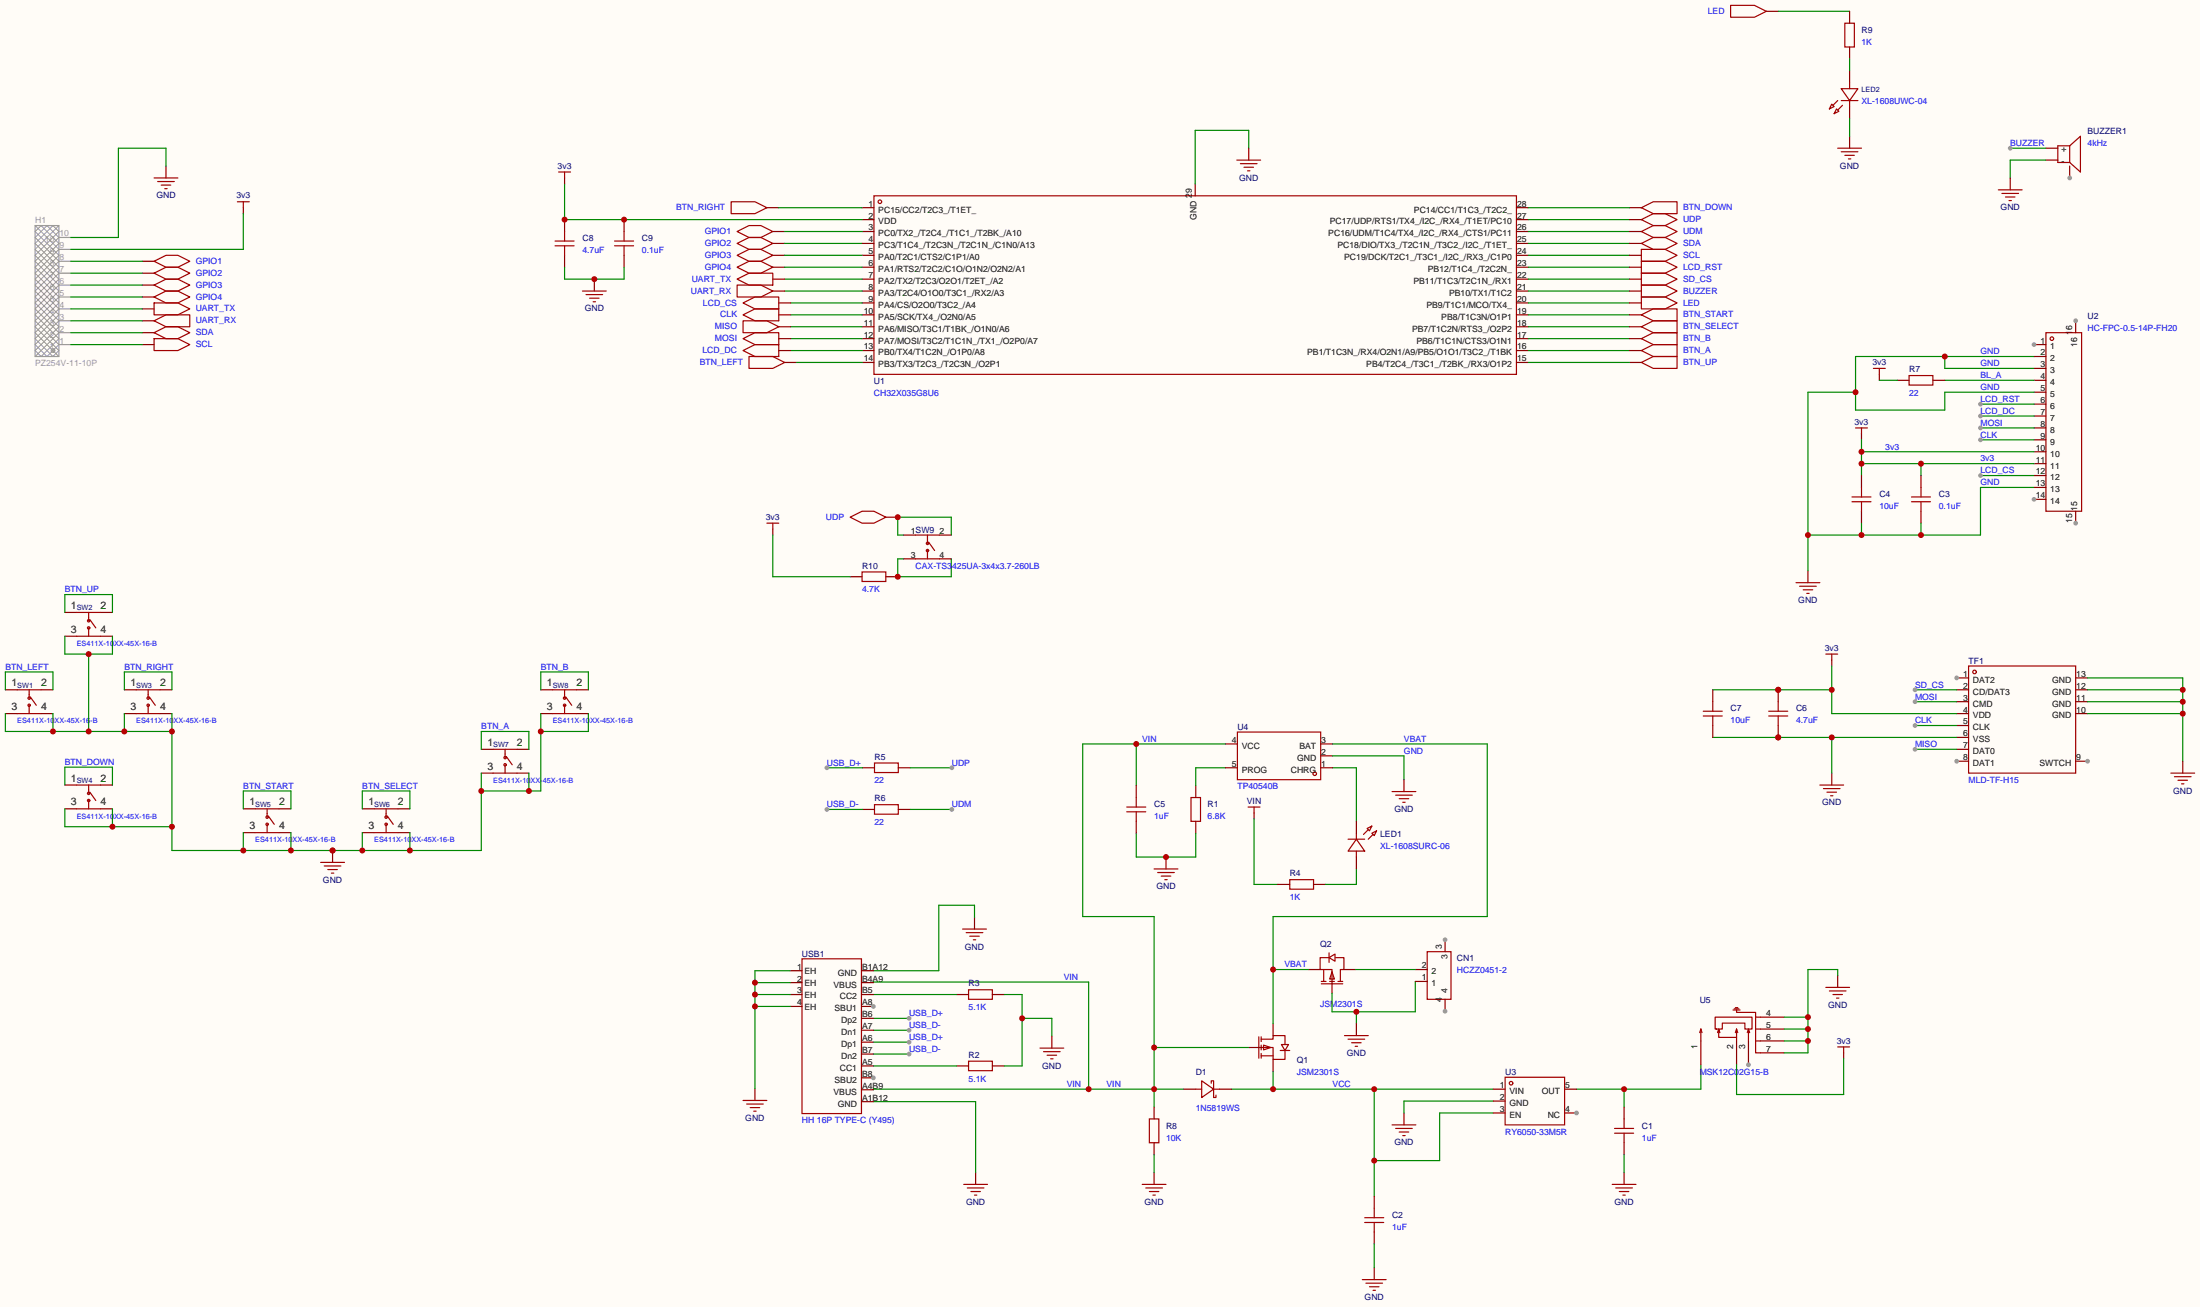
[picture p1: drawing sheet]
<svg xmlns="http://www.w3.org/2000/svg" width="470mm" height="279mm" viewBox="0 0 470 279" stroke-linecap="round" stroke-linejoin="round" font-family="sans-serif">
<path d="M0 0h469.6v278.9h-469.6z" fill="#fffcf7"/>
<g fill="none" stroke="#a10000" stroke-width=".25">
<path d="M186.6 41.8h137.1v38.1h-137.1zM436.8 71h7.6v38.1h-7.6z"/>
<circle cx="187.8" cy="43.1" r=".38"/>
<circle cx="438" cy="72.3" r=".38"/>
</g>
<g fill="none" stroke="#870000" stroke-width=".25">
<path d="M255.1 39.2v2.6M184 44.3h2.6M184 46.9h2.6M184 49.4h2.6M184 51.9h2.6M184 54.5h2.6M184 57h2.6M184 59.6h2.6M323.7 44.3h2.6M323.7 46.9h2.6M323.7 49.4h2.6M323.7 51.9h2.6"/>
<path d="M323.7 54.5h2.6M323.7 57h2.6M323.7 59.6h2.6M184 62.1h2.6M184 64.6h2.6M184 67.2h2.6M184 69.7h2.6M184 72.3h2.6M184 74.8h2.6M184 77.3h2.6M323.7 62.1h2.6M323.7 64.6h2.6"/>
<path d="M323.7 67.2h2.6M323.7 69.7h2.6M323.7 72.3h2.6M323.7 74.8h2.6M323.7 77.3h2.6M434.2 73.5h2.6"/>
</g>
<circle cx="434.2" cy="73.5" r=".51" fill="#999"/>
<g fill="none" stroke="#870000" stroke-width=".25">
<path d="M434.2 76.1h2.6M434.2 78.6h2.6M434.2 81.2h2.6M434.2 83.7h2.6M434.2 86.2h2.6M434.2 88.8h2.6M434.2 91.3h2.6M434.2 93.9h2.6M434.2 96.4h2.6M434.2 98.9h2.6M434.2 101.5h2.6M434.2 104h2.6"/>
<path d="M434.2 106.6h2.6"/>
</g>
<circle cx="434.2" cy="106.6" r=".51" fill="#999"/>
<path d="M443.1 109.1v2.5" fill="none" stroke="#870000" stroke-width=".25"/>
<circle cx="443.1" cy="111.6" r=".51" fill="#999"/>
<path d="M443.1 68.5v2.5" fill="none" stroke="#870000" stroke-width=".25"/>
<circle cx="443.1" cy="68.5" r=".51" fill="#999"/>
<path d="M262.9 232.4h55.9M271.8 228.6v3.8M293.4 232.4v22.9M318.8 237.5h-11.5v10.1h-13.9" fill="none" stroke="#008700" stroke-width=".25"/>
<g fill="#c00">
<circle cx="293.4" cy="232.4" r=".63"/>
<circle cx="293.4" cy="247.6" r=".63"/>
<circle cx="271.8" cy="232.4" r=".63"/>
</g>
<path d="M242.6 158.7v8.9M261.6 158.7h-30.5v36.9h15.3v40.6M186.4 209.7v-.2h46v22.9M246.4 223.5h20.3M252.7 232.4h-66.3v.1" fill="none" stroke="#008700" stroke-width=".25"/>
<g fill="#c00">
<circle cx="232.4" cy="232.4" r=".63"/>
<circle cx="246.4" cy="232.4" r=".63"/>
<circle cx="246.4" cy="223.5" r=".63"/>
<circle cx="242.6" cy="158.7" r=".63"/>
</g>
<path d="M254.2 170.2h2.1v5.1h-2.1zM246.4 185.4h5.1M247.1 186.2h3.6M247.9 186.9h2M248.7 187.7h.5" fill="none" stroke="#a10000" stroke-width=".25"/>
<path d="M255.3 167.6v2.6M255.3 175.3v2.5M248.9 182.9v2.5" fill="none" stroke="#870000" stroke-width=".25"/>
<path d="M242.6 177.8v5.1h12.7v-5.1M261.6 163.8h-6.3v3.8" fill="none" stroke="#008700" stroke-width=".25"/>
<circle cx="248.9" cy="182.9" r=".63" fill="#c00"/>
<path d="M204.2 212.2h2.6M211.8 212.2h2.6M161.2 232.3v2.5M204.2 227.5h2.6M211.8 227.5h2.6M299.7 237.5v2.5M208.3 250.2v2.5" fill="none" stroke="#870000" stroke-width=".25"/>
<g fill="none" stroke="#a10000" stroke-width=".25">
<path d="M206.8 211.2h5v2h-5zM158.6 234.8h5.1M159.4 235.6h3.5M160.1 236.3h2.1M160.9 237.1h.5M206.8 226.4h5v2.1h-5zM205.7 252.7h5.1M206.5 253.5h3.6M207.3 254.3h2M208 255h.5M297.2 240h5.1M297.9 240.8h3.6"/>
<path d="M298.7 241.6h2M299.5 242.3h.5"/>
</g>
<path d="M186.4 212.2h17.8M186.4 235.1h21.9v15.1M186.4 227.5h17.8M186.4 224.9h7.7M318.8 234.9h-19.1v2.6" fill="none" stroke="#008700" stroke-width=".25"/>
<circle cx="194.1" cy="224.9" r=".51" fill="#999"/>
<path d="M186.4 219.8h7.7" fill="none" stroke="#008700" stroke-width=".25"/>
<circle cx="194.1" cy="219.8" r=".51" fill="#999"/>
<path d="M186.4 217.3h7.7" fill="none" stroke="#008700" stroke-width=".25"/>
<circle cx="194.1" cy="217.3" r=".51" fill="#999"/>
<path d="M186.4 222.4h7.7" fill="none" stroke="#008700" stroke-width=".25"/>
<circle cx="194.1" cy="222.4" r=".51" fill="#999"/>
<path d="M214.4 212.2h3.8v15.3h-3.8M218.2 217.3h6.3v3.8" fill="none" stroke="#008700" stroke-width=".25"/>
<circle cx="218.2" cy="217.3" r=".63" fill="#c00"/>
<path d="M224.5 221.1v2.5M393.6 224.7v1.2" fill="none" stroke="#870000" stroke-width=".25"/>
<path d="M222 223.6h5.1M222.8 224.4h3.5M223.5 225.2h2.1M224.3 225.9h.5M392.3 223.4h2.5M393.6 223.4v1.3" fill="none" stroke="#a10000" stroke-width=".25"/>
<path d="M346.7 232.4v3.8M363.1 227.2v5.2h-26.6" fill="none" stroke="#008700" stroke-width=".25"/>
<circle cx="346.7" cy="232.4" r=".63" fill="#c00"/>
<g fill="none" stroke="#870000" stroke-width=".25">
<path d="M120.5 38v1.2M266.6 31.6v2.6M51.9 44.3v1.3M184.1 163.8h2.6M184.1 172.7h2.6M191.8 163.8h2.5M191.8 172.7h2.5M267.7 173.5v1.3M208 195.7v2.5M272.8 188.7h2.5M280.4 188.7h2.5M392.3 208.2v2.5"/>
<path d="M346.7 236.2v2.6M293.4 255.3v2.5M346.7 243.8v2.6M346.7 250.2v2.5M293.4 262.9v2.5M293.4 270.5v2.5"/>
</g>
<g fill="none" stroke="#a10000" stroke-width=".25">
<path d="M119.3 36.7h2.5M120.5 36.7v1.3M264 34.2h5.1M264.8 34.9h3.6M265.6 35.7h2M266.3 36.4h.5M50.7 43.1h2.5M51.9 43.1v1.2M186.7 162.8h5.1v2h-5.1zM186.7 171.7h5.1v2h-5.1zM266.4 172.2h2.6M267.7 172.2v1.3"/>
<path d="M205.5 198.2h5.1M206.3 199h3.5M207 199.8h2M275.3 187.7h5.1v2h-5.1zM207.8 200.5h.5M389.8 210.7h5M390.5 211.5h3.6M391.3 212.2h2M392 213h.6M346.7 238.8v2M291.3 259.8h4.1M293.4 257.8v2"/>
<path d="M344.2 252.7h5M344.7 240.8h4M344.7 241.8h4M344.9 253.5h3.6M345.7 254.3h2M346.4 255h.6M346.7 241.8v2M290.8 273h5.1M291.3 260.9h4.1M291.6 273.8h3.5M292.3 274.6h2.1M293.1 275.3h.5"/>
<path d="M293.4 260.9v2"/>
</g>
<path d="M120.5 39.2v7.7h63.5M266.6 31.6v-3.8h-11.5v11.4M326.3 46.9h21.6M326.3 49.4h21.6M176.5 163.8h7.6M267.7 174.8v13.9h5.1M284.5 163.8h5.1v11.5M208 195.7v-2.5h-7.6v13.9h-14M289.6 185.4v3.3h-6.7M346.7 246.4v3.8M293.4 265.4v5.1" fill="none" stroke="#008700" stroke-width=".25"/>
<circle cx="176.5" cy="163.8" r=".51" fill="#999"/>
<path d="M176.5 172.7h7.6" fill="none" stroke="#008700" stroke-width=".25"/>
<circle cx="176.5" cy="172.7" r=".51" fill="#999"/>
<path d="M194.3 163.8h8.9" fill="none" stroke="#008700" stroke-width=".25"/>
<circle cx="203.2" cy="163.8" r=".51" fill="#999"/>
<path d="M194.3 172.7h8.9" fill="none" stroke="#008700" stroke-width=".25"/>
<circle cx="203.2" cy="172.7" r=".51" fill="#999"/>
<path d="M441.8 35.4v2.6" fill="none" stroke="#870000" stroke-width=".25"/>
<circle cx="441.8" cy="38" r=".51" fill="#999"/>
<g fill="none" stroke="#a10000" stroke-width=".25">
<path d="M441.8 31.1h-2.5v3.6h2.5M441.8 31.1v3.6M441.8 31.1l2.3-2v7.6l-2.3-2M16.4 135.8h5.1M16.4 130.7h5.1M18.9 130.7v1.8M18.9 134v1.8M19.2 132.2l1.2 1.8M3.7 152.3h5.1M3.7 147.2h5.1M6.2 147.2v1.8M6.2 150.5v1.8"/>
<path d="M6.5 148.7l1.2 1.8M29.1 152.3h5.1M29.1 147.2h5.1M31.6 147.2v1.8M31.6 150.5v1.8M31.9 148.7l1.2 1.8M105.3 159.9h5.1M107.8 159.9v1.8M118 152.3h5.1M118 147.2h5.1M120.5 147.2v1.8M120.5 150.5v1.8"/>
<path d="M120.8 148.7l1.2 1.8M16.4 172.6h5.1M16.4 167.5h5.1M18.9 167.5v1.8M18.9 170.8v1.8M19.2 169l1.2 1.8M54.5 172.6h5.1M54.5 177.7h5.1M57 172.6v1.8M57 175.9v1.8M57.3 174.1l1.2 1.8M79.9 172.6h5.1"/>
<path d="M79.9 177.7h5.1M82.4 172.6v1.8M82.4 175.9v1.8M82.7 174.1l1.2 1.8M105.3 165h5.1M107.8 163.2v1.8M108.1 161.4l1.2 1.8"/>
<circle cx="18.9" cy="134" r=".25"/>
<circle cx="18.9" cy="132.5" r=".25"/>
<circle cx="6.2" cy="149" r=".25"/>
<circle cx="6.2" cy="150.5" r=".25"/>
<circle cx="31.6" cy="149" r=".25"/>
<circle cx="31.6" cy="150.5" r=".25"/>
<circle cx="120.5" cy="150.5" r=".25"/>
<circle cx="120.5" cy="149" r=".25"/>
<circle cx="18.9" cy="169.3" r=".25"/>
<circle cx="18.9" cy="170.8" r=".25"/>
<circle cx="57" cy="174.4" r=".25"/>
<circle cx="57" cy="175.9" r=".25"/>
<circle cx="82.4" cy="174.4" r=".25"/>
<circle cx="82.4" cy="175.9" r=".25"/>
<circle cx="107.8" cy="163.2" r=".25"/>
<circle cx="107.8" cy="161.7" r=".25"/>
</g>
<g fill="none" stroke="#870000" stroke-width=".25">
<path d="M436.8 34.2h2.5M436.8 31.6h2.5M13.8 135.8h2.6M13.8 130.7h2.6M21.5 135.8h2.5M21.5 130.7h2.5M1.1 152.3h2.6M1.1 147.2h2.6M8.8 152.3h2.5M8.8 147.2h2.5M26.5 152.3h2.6M26.5 147.2h2.6"/>
<path d="M34.2 152.3h2.5M34.2 147.2h2.5M102.7 159.9h2.6M110.4 159.9h2.5M115.4 152.3h2.6M115.4 147.2h2.6M123.1 152.3h2.5M123.1 147.2h2.5M13.8 172.6h2.6M13.8 167.5h2.6M21.5 172.6h2.5M21.5 167.5h2.5"/>
<path d="M51.9 172.6h2.6M51.9 177.7h2.6M59.6 172.6h2.5M59.6 177.7h2.5M77.3 172.6h2.6M77.3 177.7h2.6M85 172.6h2.5M85 177.7h2.5M102.7 165h2.6M110.4 165h2.5"/>
</g>
<g fill="none" stroke="#008700" stroke-width=".25">
<path d="M13.8 135.8v3.8h10.2v-3.8M18.9 139.6v16.5M1.1 152.3v3.8h35.6M11.3 152.3v3.8M26.5 152.3v3.8M36.7 152.3v29.2h66v-16.5M115.4 152.3v16.5h-12.7M125.6 152.3v3.8h-10.2M13.8 172.6v3.8h22.9M24 172.6v3.8M51.9 177.7v3.8M62.1 177.7v3.8"/>
<path d="M77.3 177.7v3.8M87.5 177.7v3.8M112.9 165v3.8"/>
</g>
<g fill="#c00">
<circle cx="18.9" cy="139.6" r=".63"/>
<circle cx="18.9" cy="156.1" r=".63"/>
<circle cx="11.3" cy="156.1" r=".63"/>
<circle cx="26.5" cy="156.1" r=".63"/>
<circle cx="36.7" cy="156.1" r=".63"/>
<circle cx="36.7" cy="176.4" r=".63"/>
<circle cx="24" cy="176.4" r=".63"/>
<circle cx="51.9" cy="181.5" r=".63"/>
<circle cx="62.1" cy="181.5" r=".63"/>
<circle cx="71" cy="181.5" r=".63"/>
<circle cx="77.3" cy="181.5" r=".63"/>
<circle cx="87.5" cy="181.5" r=".63"/>
<circle cx="102.7" cy="168.8" r=".63"/>
<circle cx="112.9" cy="168.8" r=".63"/>
<circle cx="115.4" cy="156.1" r=".63"/>
</g>
<path d="M71 181.5v2.5" fill="none" stroke="#870000" stroke-width=".25"/>
<circle cx="71" cy="181.5" r=".63" fill="#c00"/>
<path d="M68.5 184h5M69.2 184.8h3.6M70 185.5h2M70.7 186.3h.5M171.2 204.6h12.7v33h-12.7z" fill="none" stroke="#a10000" stroke-width=".25"/>
<path d="M326.3 57h21.6M326.3 59.6h21.6M168.8 67.2h15.2M168.8 72.3h15.2M168.8 69.7h15.2M168.8 64.6h15.2M168.8 74.8h15.2M326.3 62.1h21.6" fill="none" stroke="#008700" stroke-width=".25"/>
<path d="M183.9 235.1h2.5M183.9 232.5h2.5M183.9 230h2.5" fill="none" stroke="#870000" stroke-width=".25"/>
<circle cx="186.4" cy="230" r=".51" fill="#999"/>
<path d="M183.9 219.8h2.5M183.9 217.3h2.5M183.9 214.8h2.5M183.9 227.5h2.5M183.9 224.9h2.5M183.9 222.4h2.5" fill="none" stroke="#870000" stroke-width=".25"/>
<circle cx="186.4" cy="214.8" r=".51" fill="#999"/>
<path d="M168.7 212.2h2.5M168.7 209.7h2.5M168.7 207.1h2.5M168.7 214.8h2.5M183.9 212.2h2.5M183.9 209.7h2.5M183.9 207.1h2.5M334 232.4h2.5M334 237.5h2.5" fill="none" stroke="#870000" stroke-width=".25"/>
<circle cx="336.5" cy="237.5" r=".51" fill="#999"/>
<path d="M261.6 158.7h2.6M281.9 158.7h2.6M417.7 144.7h2.5M261.6 163.8h2.6M281.9 163.8h2.6M281.9 161.3h2.6M318.8 237.5h2.5M318.8 234.9h2.5M318.8 232.4h2.5" fill="none" stroke="#870000" stroke-width=".25"/>
<g fill="none" stroke="#a10000" stroke-width=".25">
<path d="M264.2 156.2h17.7v10.2h-17.7zM420.2 142.1h22.9v22.9h-22.9zM321.3 229.9h12.7v10.1h-12.7z"/>
<circle cx="421.5" cy="143.4" r=".38"/>
<circle cx="280.7" cy="165.1" r=".38"/>
<circle cx="322.6" cy="231.1" r=".38"/>
</g>
<circle cx="417.7" cy="144.7" r=".51" fill="#999"/>
<path d="M417.7 147.2h2.5M417.7 149.7h2.5M417.7 152.3h2.5M417.7 154.8h2.5M417.7 157.4h2.5M417.7 159.9h2.5M417.7 162.4h2.5" fill="none" stroke="#870000" stroke-width=".25"/>
<circle cx="417.7" cy="162.4" r=".51" fill="#999"/>
<path d="M443.1 162.4h2.5" fill="none" stroke="#870000" stroke-width=".25"/>
<circle cx="445.6" cy="162.4" r=".51" fill="#999"/>
<path d="M443.1 152.3h2.5M443.1 149.7h2.5M443.1 147.2h2.5M443.1 144.7h2.5" fill="none" stroke="#870000" stroke-width=".25"/>
<path d="M429.1 31.6h7.7" fill="none" stroke="#008700" stroke-width=".25"/>
<circle cx="429.1" cy="31.6" r=".51" fill="#999"/>
<path d="M436.8 34.2h-7.7v3.8M415.2 81.2h19M422.8 86.2h11.4" fill="none" stroke="#008700" stroke-width=".25"/>
<path d="M429.1 38v2.5" fill="none" stroke="#870000" stroke-width=".25"/>
<path d="M426.6 40.5h5.1M427.4 41.3h3.5M428.1 42h2M428.9 42.8h.5" fill="none" stroke="#a10000" stroke-width=".25"/>
<circle cx="422.8" cy="86.2" r=".51" fill="#999"/>
<path d="M422.8 88.8h11.4" fill="none" stroke="#008700" stroke-width=".25"/>
<circle cx="422.8" cy="88.8" r=".51" fill="#999"/>
<path d="M422.8 91.3h11.4" fill="none" stroke="#008700" stroke-width=".25"/>
<circle cx="422.8" cy="91.3" r=".51" fill="#999"/>
<path d="M422.8 93.9h11.4" fill="none" stroke="#008700" stroke-width=".25"/>
<circle cx="422.8" cy="93.9" r=".51" fill="#999"/>
<path d="M422.8 101.5h11.4" fill="none" stroke="#008700" stroke-width=".25"/>
<circle cx="422.8" cy="101.5" r=".51" fill="#999"/>
<path d="M397.4 92.6v1.3M386 121.8v2.5" fill="none" stroke="#870000" stroke-width=".25"/>
<path d="M396.1 91.3h2.6M397.4 91.3v1.3M383.4 124.3h5.1M384.2 125.1h3.5M384.9 125.9h2.1M385.7 126.6h.5" fill="none" stroke="#a10000" stroke-width=".25"/>
<path d="M397.4 93.9v7.6M397.4 96.4h36.8M397.4 98.9h36.8M410.1 98.9v2.6" fill="none" stroke="#008700" stroke-width=".25"/>
<g fill="#c00">
<circle cx="397.4" cy="98.9" r=".63"/>
<circle cx="397.4" cy="96.4" r=".63"/>
<circle cx="410.1" cy="98.9" r=".63"/>
</g>
<path d="M401.2 79.9v1.3M405 81.2h2.5M412.6 81.2h2.6M397.4 101.5v2.5M397.4 109.1v2.5M410.1 101.5v2.5M410.1 109.1v2.5" fill="none" stroke="#870000" stroke-width=".25"/>
<path d="M399.9 78.6h2.6M401.2 78.6v1.3M407.5 80.1h5.1v2.1h-5.1zM395.4 106h4M395.4 107.1h4M397.4 104v2M397.4 107.1v2M408.1 106h4M408.1 107.1h4M410.1 104v2M410.1 107.1v2" fill="none" stroke="#a10000" stroke-width=".25"/>
<path d="M415.2 76.1v2.5h19M434.2 76.1h-38.1v11.4h19.1v-3.8h19M396.1 83.7h-10.1v38.1M401.2 81.2h3.8M397.4 111.6v2.6M410.1 111.6v2.6M434.2 104h-11.4v10.2h-36.8" fill="none" stroke="#008700" stroke-width=".25"/>
<g fill="#c00">
<circle cx="415.2" cy="76.1" r=".63"/>
<circle cx="396.1" cy="83.7" r=".63"/>
<circle cx="386" cy="114.2" r=".63"/>
<circle cx="397.4" cy="114.2" r=".63"/>
<circle cx="410.1" cy="114.2" r=".63"/>
</g>
<g fill="none" stroke="#a10000" stroke-width=".25">
<path d="M282.1 209.9h4.5M282.1 209.4h1M282.6 206.9v2.5M283.6 204.3h-1.8v2.6h2.6v2.5M283.7 204.3l1.3-.7v1.5zM283.7 203.3v2.1M283.8 209.4h1.1M284.4 207.4l.5 1.5h-1.1zM285.1 204.3h1.8v2.6h-.8v2.5M285.6 209.4h1M268.7 221.2v4.6M269.2 221.7h2.6v-.7h2.5v1.8"/>
<path d="M269.2 223.5h2.6v2.6h2.5v-1.8M269.2 225.3h2.6M269.2 221.2v1M269.2 223v1M269.2 224.8v1M269.7 223l1.6 .5-1.6 .5zM273.3 224.2h2M273.6 222.9h1.5l-.8 1.3z"/>
</g>
<path d="M271.8 218.4v2.6M279.3 206.9h2.5M284.4 209.4v2.6M286.9 206.9h2.5M266.7 223.5h2.5M271.8 226.1v2.5" fill="none" stroke="#870000" stroke-width=".25"/>
<path d="M284.5 158.7h33v36.9h-45.7v22.8M271.8 206.9h7.5" fill="none" stroke="#008700" stroke-width=".25"/>
<circle cx="271.8" cy="206.9" r=".63" fill="#c00"/>
<path d="M289.6 215.9v2.5M302.1 209.4v6.5h-17.7v-3.9" fill="none" stroke="#008700" stroke-width=".25"/>
<circle cx="289.6" cy="215.9" r=".63" fill="#c00"/>
<path d="M242.6 167.6v2.6M242.6 175.3v2.5M299.7 166.4v2.5M289.6 218.4v2.6M246.4 236.2v2.6M246.4 243.8v2.6M246.4 250.2v2.5" fill="none" stroke="#870000" stroke-width=".25"/>
<g fill="none" stroke="#a10000" stroke-width=".25">
<path d="M240.5 172.2h4.1M240.5 173.2h4.1M242.6 170.2v2M242.6 173.2v2.1M297.2 168.9h5.1M297.9 169.7h3.6M298.7 170.4h2M299.5 171.2h.5M245.4 238.8h2v5h-2zM287 221h5.1M287.8 221.7h3.5M288.5 222.5h2.1"/>
<path d="M289.3 223.3h.5M243.8 252.7h5.1M244.6 253.5h3.6M245.4 254.3h2M246.1 255h.5"/>
</g>
<path d="M445.6 144.7h20.4v17.7M445.6 152.3h20.4M445.6 149.7h20.4M445.6 147.2h20.4M284.5 161.3h15.2v5.1M246.4 246.4v3.8" fill="none" stroke="#008700" stroke-width=".25"/>
<g fill="#c00">
<circle cx="466" cy="152.3" r=".63"/>
<circle cx="466" cy="149.7" r=".63"/>
<circle cx="466" cy="147.2" r=".63"/>
</g>
<path d="M466 162.4v2.6" fill="none" stroke="#870000" stroke-width=".25"/>
<path d="M463.4 165h5.1M464.2 165.7h3.5M464.9 166.5h2.1M465.7 167.3h.5" fill="none" stroke="#a10000" stroke-width=".25"/>
<path d="M408.8 154.8h8.9" fill="none" stroke="#008700" stroke-width=".25"/>
<circle cx="408.8" cy="154.8" r=".51" fill="#999"/>
<path d="M408.8 159.9h8.9" fill="none" stroke="#008700" stroke-width=".25"/>
<circle cx="408.8" cy="159.9" r=".51" fill="#999"/>
<path d="M408.8 147.2h8.9" fill="none" stroke="#008700" stroke-width=".25"/>
<circle cx="408.8" cy="147.2" r=".51" fill="#999"/>
<path d="M408.8 149.7h8.9" fill="none" stroke="#008700" stroke-width=".25"/>
<circle cx="408.8" cy="149.7" r=".51" fill="#999"/>
<path d="M391 165v2.5" fill="none" stroke="#870000" stroke-width=".25"/>
<path d="M388.5 167.5h5.1M389.3 168.3h3.5M390 169h2M390.8 169.8h.5" fill="none" stroke="#a10000" stroke-width=".25"/>
<path d="M365.6 157.4h52.1M391 157.4v7.6" fill="none" stroke="#008700" stroke-width=".25"/>
<g fill="#c00">
<circle cx="391" cy="157.4" r=".63"/>
<circle cx="379.6" cy="157.4" r=".63"/>
</g>
<path d="M391 140.8v1.3" fill="none" stroke="#870000" stroke-width=".25"/>
<path d="M389.8 139.6h2.5M391 139.6v1.2" fill="none" stroke="#a10000" stroke-width=".25"/>
<path d="M365.6 147.2h25.4M391 142.1v10.2h26.7" fill="none" stroke="#008700" stroke-width=".25"/>
<g fill="#c00">
<circle cx="391" cy="147.2" r=".63"/>
<circle cx="379.6" cy="147.2" r=".63"/>
</g>
<path d="M379.6 147.2v2.5" fill="none" stroke="#870000" stroke-width=".25"/>
<circle cx="379.6" cy="147.2" r=".63" fill="#c00"/>
<path d="M379.6 154.8v2.6" fill="none" stroke="#870000" stroke-width=".25"/>
<circle cx="379.6" cy="157.4" r=".63" fill="#c00"/>
<g fill="none" stroke="#a10000" stroke-width=".25">
<path d="M369.4 1.1h5.1l2.6 1.3-2.6 1.3h-5.1zM393.1 18.9h3.5l-1.8 2.6zM394.8 17.7v1.2M391 22.2l.5 .5-1 .5zM392 23.2l.6 .5-1.1 .6zM392.3 21.5l-1 1M392.3 31.6h5.1M393.1 21.5h3.5M393.1 32.4h3.5M393.3 22.5l-1 1M393.8 33.1h2.1M394.6 33.9h.5"/>
<path d="M394.8 21.5v1.2M32.9 55.8l2.5-1.3h2.6l2.5 1.3-2.5 1.2h-2.6zM32.9 58.3l2.5-1.3h2.6l2.5 1.3-2.5 1.3h-2.6zM156.1 43.1h5.1l2.5 1.2-2.5 1.3h-5.1zM157.4 59.6l2.5-1.3h5.1v2.5h-5.1zM157.4 49.4l2.5-1.3h2.5l2.6 1.3-2.6 1.3h-2.5zM157.4 51.9l2.5-1.2h2.5l2.6 1.2-2.6 1.3h-2.5zM157.4 57l2.5-1.2h2.5l2.6 1.2-2.6 1.3h-2.5zM157.4 54.5l2.5-1.3h2.5l2.6 1.3-2.6 1.3h-2.5zM350.4 44.3l2.5-1.2h5.1v2.5h-5.1zM350.4 46.9l2.5-1.3h2.6l2.5 1.3-2.5 1.2h-2.6zM350.4 49.4l2.5-1.3h2.6l2.5 1.3-2.5 1.3h-2.6z"/>
<path d="M350.4 55.8h5.1l2.5 1.2-2.5 1.3h-5.1zM350.4 58.3h5.1l2.5 1.3-2.5 1.2h-5.1zM350.4 53.2h5.1l2.5 1.3-2.5 1.3h-5.1zM350.4 51.9l2.5-1.2h2.6l2.5 1.2-2.5 1.3h-2.6zM32.9 72.3h5.1l2.5 1.2-2.5 1.3h-5.1zM32.9 71l2.5-1.3h2.6l2.5 1.3-2.5 1.3h-2.6zM32.9 64.6h5.1l2.5 1.3-2.5 1.3h-5.1zM32.9 68.5l2.5-1.3h5.1v2.5h-5.1zM32.9 63.4l2.5-1.3h2.6l2.5 1.3-2.5 1.2h-2.6zM32.9 60.8l2.5-1.2h2.6l2.5 1.2-2.5 1.3h-2.6zM157.4 60.8h5l2.6 1.3-2.6 1.3h-5zM158.6 64.6l2.6-1.2h5v2.5h-5z"/>
<path d="M158.6 67.2l2.6-1.3h5v2.6h-5zM158.6 72.3l2.6-1.3h5v2.5h-5zM158.6 68.5h5.1l2.5 1.2-2.5 1.3h-5.1zM158.6 74.8l2.6-1.3h5v2.6h-5zM159.9 76.1h5.1l2.5 1.2-2.5 1.3h-5.1zM350.4 77.3l2.5-1.2h5.1v2.5h-5.1zM350.4 67.2l2.5-1.3h5.1v2.6h-5.1zM350.4 69.7l2.5-1.2h5.1v2.5h-5.1zM350.4 72.3l2.5-1.3h5.1v2.5h-5.1zM350.4 74.8l2.5-1.3h5.1v2.6h-5.1zM350.4 60.8h5.1l2.5 1.3-2.5 1.3h-5.1zM350.4 63.4h5.1l2.5 1.2-2.5 1.3h-5.1z"/>
<path d="M363.6 151.8h4.1M363.6 152.8h4.1M365.6 149.7v2.1M365.6 152.8v2M377.6 151.8h4M377.6 152.8h4M379.6 149.7v2.1M379.6 152.8v2M287.8 179.1h3.5M289.6 179.1l1.7 2.5h-3.5zM289.6 177.8v1.3M291.8 176.8l1.1-.5-.6 1z"/>
<path d="M292.1 177l-1 1.1M292.9 177.8l1-.5-.5 1zM293.1 178.1l-1 1M289.6 181.6v1.3M255.3 232.4h1.2M256.5 230.6l2.6 1.8-2.6 1.8zM258.6 231.1v-.5h.5v3.6h.5v-.5M259.1 232.4h1.2"/>
</g>
<g fill="none" stroke="#870000" stroke-width=".25">
<path d="M377.1 2.4h2.5M394.8 15.1v2.6M394.8 22.7v2.6M394.8 29.1v2.5M30.4 55.8h2.5M30.4 58.3h2.5M120.5 46.9v2.5M163.7 44.3h2.5M165 49.4h2.5M165 57h2.5M165 59.6h2.5M165 54.5h2.5"/>
<path d="M165 51.9h2.5M347.9 44.3h2.5M347.9 46.9h2.5M347.9 49.4h2.5M347.9 57h2.5M347.9 59.6h2.5M347.9 54.5h2.5M347.9 51.9h2.5M30.4 73.5h2.5M30.4 71h2.5M30.4 65.9h2.5M30.4 68.5h2.5"/>
<path d="M30.4 63.4h2.5M30.4 60.8h2.5M165 62.1h2.5M166.2 67.2h2.6M166.2 69.7h2.6M166.2 72.3h2.6M166.2 74.8h2.6M166.2 64.6h2.6M167.5 77.3h2.6M347.9 77.3h2.5M347.9 67.2h2.5M347.9 69.7h2.5"/>
<path d="M347.9 72.3h2.5M347.9 74.8h2.5M347.9 64.6h2.5M347.9 62.1h2.5M365.6 147.2v2.5M365.6 154.8v2.6M289.6 175.3v2.5M289.6 182.9v2.5M252.7 232.4h2.6M260.3 232.4h2.6"/>
</g>
<path d="M379.6 2.4h15.2M394.8 25.3v3.8M167.5 59.6h16.5M326.3 51.9h21.6M326.3 54.5h21.6M167.5 62.1h16.5M326.3 74.8h21.6M326.3 72.3h21.6M326.3 69.7h21.6M326.3 67.2h21.6M326.3 64.6h21.6" fill="none" stroke="#008700" stroke-width=".25"/>
<circle cx="120.5" cy="46.9" r=".63" fill="#c00"/>
<path d="M120.5 54.5v2.5M133.2 46.9v2.5" fill="none" stroke="#870000" stroke-width=".25"/>
<path d="M118.5 51.4h4.1M118.5 52.5h4.1M120.5 49.4v2M120.5 52.5v2" fill="none" stroke="#a10000" stroke-width=".25"/>
<circle cx="133.2" cy="46.9" r=".63" fill="#c00"/>
<path d="M35.4 35.4v2.6M126.9 59.6v2.5M133.2 54.5v2.5" fill="none" stroke="#870000" stroke-width=".25"/>
<path d="M32.9 38h5.1M33.7 38.7h3.5M34.4 39.5h2M35.2 40.3h.5M131.2 51.4h4.1M131.2 52.5h4.1M133.2 49.4v2M133.2 52.5v2M124.3 62.1h5.1M125.1 62.9h3.6M125.9 63.6h2M126.6 64.4h.5" fill="none" stroke="#a10000" stroke-width=".25"/>
<path d="M120.5 57v2.6h12.7v-2.6" fill="none" stroke="#008700" stroke-width=".25"/>
<circle cx="126.9" cy="59.6" r=".63" fill="#c00"/>
<path d="M394.8 12.6v2.5M192.9 114.2h-1.3v-3.8h11.5v3.8M192.9 119.3h-1.3v3.8h11.5v-3.8M13.8 130.7v-3.8h10.2v3.8M1.1 147.2v-3.8h10.2v3.8M26.5 147.2v-3.8h10.2v3.8M102.7 159.9v-3.8h10.2v3.8M115.4 147.2v-3.8h10.2v3.8M13.8 167.5v-3.8h10.2v3.8M51.9 172.6v-3.8h10.2v3.8M77.3 172.6v-3.8h10.2v3.8" fill="none" stroke="#008700" stroke-width=".25"/>
<path d="M393.8 5h2.1v5h-2.1zM184 122h5.1v2.1h-5.1z" fill="none" stroke="#a10000" stroke-width=".25"/>
<path d="M394.8 2.4v2.6M394.8 10v2.6M189.1 123.1h2.5" fill="none" stroke="#870000" stroke-width=".25"/>
<circle cx="191.6" cy="123.1" r=".63" fill="#c00"/>
<path d="M165 112.9v1.3M189.1 110.4h2.5M181.5 123.1h2.5" fill="none" stroke="#870000" stroke-width=".25"/>
<path d="M163.7 111.6h2.5M165 111.6v1.3" fill="none" stroke="#a10000" stroke-width=".25"/>
<path d="M165 114.2v8.9h16.5" fill="none" stroke="#008700" stroke-width=".25"/>
<circle cx="191.6" cy="110.4" r=".63" fill="#c00"/>
<g fill="none" stroke="#a10000" stroke-width=".25">
<path d="M181.5 110.4l2.5-1.3h2.6l2.5 1.3-2.5 1.2h-2.6zM195.5 114.2h5M195.5 119.3h5M198 114.2v1.8M198 117.5v1.8M198.2 115.7l1.3 1.8M304.7 203.1h5.1v10.1h-5.1z"/>
<circle cx="198" cy="117.5" r=".25"/>
<circle cx="198" cy="116" r=".25"/>
</g>
<path d="M7.5 49.4l1.3-1.3 3.8 3.8-5.1 5.1 5.1 5.1-5.1 5.1 5.1 5.1-3.8 3.8-1.3-1.3 5.1-5.1-5.1-5.1 5.1-5-5.1-5.1 5.1-5.1-1.3-1.3-3.8 3.8 5.1 5.1-5.1 5.1 5.1 5.1-5.1 5.1 3.8 3.8 1.3-1.3-5.1-5.1 5.1-5.1-5.1-5 5.1-5.1zM7.5 48.1l5.1 5.1-5.1 5.1 5.1 5.1-5.1 5.1 5.1 5-2.6 2.6-2.5-2.6 5.1-5-5.1-5.1 5.1-5.1-5.1-5.1 5.1-5.1M7.5 76.1l5.1-5.1-5.1-5.1 5.1-5.1-5.1-5 5.1-5.1-2.6-2.6-2.5 2.6 5.1 5.1-5.1 5 5.1 5.1-5.1 5.1 5.1 5.1M11.5 74.5l.1 .1M11.6 75l-.1 .1" fill="none" stroke="#999" stroke-width=".21"/>
<g fill="none" stroke="#999" stroke-width=".25">
<path d="M7.5 48.1h5.1v28h-5.1zM12.6 58.3h2.5M12.6 55.8h2.5M12.6 53.2h2.5M12.6 50.7h2.5M12.6 73.5h2.5M12.6 71h2.5M12.6 68.5h2.5M12.6 65.9h2.5M12.6 63.4h2.5M12.6 60.8h2.5"/>
<circle cx="11.3" cy="74.8" r=".38"/>
</g>
<path d="M166.2 44.3h17.8M326.3 44.3h21.6M170.1 77.3h13.9M326.3 77.3h21.6" fill="none" stroke="#008700" stroke-width=".25"/>
<path d="M192.9 114.2h2.6M192.9 119.3h2.6M200.5 114.2h2.6M200.5 119.3h2.6M302.1 209.4h2.6M302.1 206.9h2.6M308.5 200.5v2.6" fill="none" stroke="#870000" stroke-width=".25"/>
<circle cx="308.5" cy="200.5" r=".51" fill="#999"/>
<path d="M308.5 213.2v2.6" fill="none" stroke="#870000" stroke-width=".25"/>
<circle cx="308.5" cy="215.8" r=".51" fill="#999"/>
<g fill="none" stroke="#008700" stroke-width=".25">
<path d="M35.4 35.4v-3.8h-10.1v19.1h-10.2M15.1 58.3h15.3M15.1 55.8h15.3M51.9 45.6v7.6h-36.8M167.5 49.4h16.5M167.5 51.9h16.5M167.5 54.5h16.5M167.5 57h16.5M15.1 63.4h15.3M15.1 60.8h15.3M15.1 68.5h15.3M15.1 65.9h15.3"/>
<path d="M15.1 71h15.3M15.1 73.5h15.3M289.4 206.9h12.7"/>
</g>
<path d="M363.1 222.1v5.1M370.7 222.1v5.1M373.3 222.1v5.1" fill="none" stroke="#870000" stroke-width=".25"/>
<circle cx="373.3" cy="227.2" r=".51" fill="#999"/>
<path d="M375.8 217h5.1M375.8 219.6h5.1M375.8 222.1h5.1M375.8 224.7h5.1" fill="none" stroke="#870000" stroke-width=".25"/>
<g fill="none" stroke="#a10000" stroke-width=".25">
<path d="M363.1 219.6l-.3 .7M363.1 219.6l.2 .7M363.1 219.6v2.5M366.1 217h7.9v2.6h-1.5v-1.3h-4.8v1.3h-1.6zM366.9 219.6l-.3 .7M370 215.5h1.5M370.2 215.3h1M370.5 215h.5M370.7 215.5v.5h4.1v1h1M370.7 219.6v2.5M370.7 219.6l.3 .7M370.7 219.6l-.2 .7"/>
<path d="M373.3 219.6l-.3 .7M374.8 217v7.7h1M374.8 219.6h1M367.2 220.3l-.3-.7v1.8h3.8M373.5 220.3l-.2-.7v2.5M374.8 222.1h1"/>
</g>
<path d="M161.2 214.8h7.5M161.2 212.2h7.5M161.2 209.7h7.5M168.7 207.1h-7.5v25.2M393.6 225.9v7.7h-22.9v-6.4" fill="none" stroke="#008700" stroke-width=".25"/>
<g fill="#c00">
<circle cx="161.2" cy="214.8" r=".63"/>
<circle cx="161.2" cy="212.2" r=".63"/>
<circle cx="161.2" cy="209.7" r=".63"/>
</g>
<path d="M380.9 217h5.1M380.9 219.6h5.1M392.3 208.2v-1.3h-6.3v17.8h-5.1M380.9 222.1h5.1" fill="none" stroke="#008700" stroke-width=".25"/>
<g fill="#c00">
<circle cx="386" cy="217" r=".63"/>
<circle cx="386" cy="219.6" r=".63"/>
<circle cx="386" cy="222.1" r=".63"/>
</g>
<g font-size="2.2">
<text x="15.1" y="130">1</text>
<text x="21.5" y="130">2</text>
<text x="15.1" y="135">3</text>
<text x="21.5" y="135">4</text>
<text x="2.4" y="146.5">1</text>
<text x="8.8" y="146.5">2</text>
<text x="27.8" y="146.5">1</text>
<text x="34.2" y="146.5">2</text>
<text x="116.7" y="146.5">1</text>
<text x="123.1" y="146.5">2</text>
<text x="2.4" y="151.6">3</text>
<text x="8.8" y="151.6">4</text>
<text x="27.8" y="151.6">3</text>
<text x="34.2" y="151.6">4</text>
<text x="116.7" y="151.6">3</text>
<text x="123.1" y="151.6">4</text>
<text x="104" y="159.2">1</text>
<text x="110.4" y="159.2">2</text>
<text x="15.1" y="166.8">1</text>
<text x="21.5" y="166.8">2</text>
<text x="104" y="164.3">3</text>
<text x="110.4" y="164.3">4</text>
<text x="15.1" y="171.9">3</text>
<text x="21.5" y="171.9">4</text>
<text x="53.2" y="171.9">1</text>
<text x="59.6" y="171.9">2</text>
<text x="78.6" y="171.9">1</text>
<text x="85" y="171.9">2</text>
<text x="53.2" y="177">3</text>
<text x="59.6" y="177">4</text>
<text x="78.6" y="177">3</text>
<text x="85" y="177">4</text>
</g>
<g font-size="1.8" fill="#00f">
<text x="364.6" y="3">LED</text>
<text x="397.4" y="9.6">1K</text>
<text x="397.4" y="22.3">XL-1608UWC-04</text>
<text x="429.1" y="31.2">BUZZER</text>
<text x="445.6" y="31.2">4kHz</text>
<text x="144.3" y="44.9">BTN_RIGHT</text>
<text x="359.3" y="44.9">BTN_DOWN</text>
<text x="359.3" y="47.4">UDP</text>
<text x="150.4" y="50">GPIO1</text>
<text x="150.4" y="52.5">GPIO2</text>
<text x="359.3" y="50">UDM</text>
<text x="359.3" y="52.5">SDA</text>
<text x="41.8" y="56.3">GPIO1</text>
<text x="41.8" y="58.8">GPIO2</text>
<text x="124.3" y="54">4.7uF</text>
<text x="137" y="54">0.1uF</text>
<text x="150.4" y="57.6">GPIO4</text>
<text x="150.4" y="55">GPIO3</text>
<text x="359.3" y="57.6">LCD_RST</text>
<text x="359.3" y="55">SCL</text>
<text x="41.8" y="63.9">GPIO4</text>
<text x="41.8" y="61.4">GPIO3</text>
<text x="147.5" y="62.7">UART_RX</text>
<text x="147.7" y="60.1">UART_TX</text>
<text x="150.1" y="65.2">LCD_CS</text>
<text x="359.3" y="60.1">SD_CS</text>
<text x="359.3" y="62.7">BUZZER</text>
<text x="359.3" y="65.2">LED</text>
<text x="41.8" y="71.5">SDA</text>
<text x="41.8" y="66.5">UART_TX</text>
<text x="41.8" y="69">UART_RX</text>
<text x="152.6" y="70.3">MISO</text>
<text x="153.8" y="67.7">CLK</text>
<text x="359.3" y="67.7">BTN_START</text>
<text x="359.3" y="70.3">BTN_SELECT</text>
<text x="445.6" y="70.5">HC-FPC-0.5-14P-FH20</text>
<text x="41.8" y="74.1">SCL</text>
<text x="149.4" y="77.9">BTN_LEFT</text>
<text x="150" y="75.4">LCD_DC</text>
<text x="152.6" y="72.8">MOSI</text>
<text x="359.3" y="77.9">BTN_UP</text>
<text x="359.3" y="72.8">BTN_B</text>
<text x="359.3" y="75.4">BTN_A</text>
<text x="422.8" y="75.6">GND</text>
<text x="422.8" y="80.7">BL_A</text>
<text x="422.8" y="83.2">GND</text>
<text x="422.8" y="78.2">GND</text>
<text x="186.6" y="84.5">CH32X035G8U6</text>
<text x="407.5" y="84.5">22</text>
<text x="422.8" y="85.8">LCD_RST</text>
<text x="422.8" y="88.3">LCD_DC</text>
<text x="402.5" y="95.9">3v3</text>
<text x="422.8" y="90.9">MOSI</text>
<text x="422.8" y="93.4">CLK</text>
<text x="422.8" y="101">LCD_CS</text>
<text x="422.8" y="98.5">3v3</text>
<text x="422.8" y="103.6">GND</text>
<text x="176.3" y="110.9">UDP</text>
<text x="401.2" y="108.6">10uF</text>
<text x="413.9" y="108.6">0.1uF</text>
<text x="195.5" y="121.3">CAX-TS3425UA-3x4x3.7-260LB</text>
<text x="13.8" y="126.4">BTN_UP</text>
<text x="184" y="126.4">4.7K</text>
<text x="1.1" y="142.9">BTN_LEFT</text>
<text x="26.5" y="142.9">BTN_RIGHT</text>
<text x="115.4" y="142.9">BTN_B</text>
<text x="408.8" y="146.7">SD_CS</text>
<text x="408.8" y="149.3">MOSI</text>
<text x="102.7" y="155.6">BTN_A</text>
<text x="369.4" y="154.4">10uF</text>
<text x="383.4" y="154.4">4.7uF</text>
<text x="408.8" y="154.4">CLK</text>
<text x="243.8" y="158.3">VIN</text>
<text x="299.7" y="158.3">VBAT</text>
<text x="299.7" y="160.8">GND</text>
<text x="408.8" y="159.4">MISO</text>
<text x="13.8" y="163.2">BTN_DOWN</text>
<text x="176.5" y="163.4">USB_D+</text>
<text x="186.7" y="167.2">22</text>
<text x="203.2" y="163.4">UDP</text>
<text x="420.2" y="167.1">MLD-TF-H15</text>
<text x="51.9" y="168.3">BTN_START</text>
<text x="77.3" y="168.3">BTN_SELECT</text>
<text x="176.5" y="172.3">USB_D-</text>
<text x="203.2" y="172.3">UDM</text>
<text x="264.2" y="168.4">TP40540B</text>
<text x="186.7" y="176.1">22</text>
<text x="246.4" y="174.8">1uF</text>
<text x="257.8" y="174.8">6.8K</text>
<text x="294.6" y="181.1">XL-1608SURC-06</text>
<text x="275.3" y="192.1">1K</text>
<text x="227.1" y="209.1">VIN</text>
<text x="274.2" y="206.4">VBAT</text>
<text x="311" y="207.7">HCZZ0451-2</text>
<text x="206.8" y="215.6">5.1K</text>
<text x="281.8" y="214.8">JSM2301S</text>
<text x="194.1" y="219.4">USB_D-</text>
<text x="194.1" y="216.8">USB_D+</text>
<text x="194.1" y="221.9">USB_D+</text>
<text x="194.1" y="224.5">USB_D-</text>
<text x="206.8" y="230.8">5.1K</text>
<text x="227.7" y="231.9">VIN</text>
<text x="236.2" y="231.9">VIN</text>
<text x="276.9" y="229.4">JSM2301S</text>
<text x="284.5" y="231.9">VCC</text>
<text x="362.8" y="229.3">MSK12C02G15-B</text>
<text x="171.2" y="239.7">HH 16P TYPE-C (Y495)</text>
<text x="255.3" y="237">1N5819WS</text>
<text x="248.9" y="243.4">10K</text>
<text x="321.3" y="242.1">RY6050-33M5R</text>
<text x="350.5" y="243.4">1uF</text>
<text x="297.2" y="262.4">1uF</text>
</g>
<g font-size="1.8" fill="#000080">
<text x="397.4" y="7">R9</text>
<text x="445.6" y="28.6">BUZZER1</text>
<text x="119" y="36">3v3</text>
<text x="392.8" y="36">GND</text>
<text x="264.5" y="38.5">GND</text>
<text x="33.4" y="42.3">GND</text>
<text x="50.5" y="42.3">3v3</text>
<text x="427.1" y="44.9">GND</text>
<text x="124.3" y="51.5">C8</text>
<text x="137" y="51.5">C9</text>
<text x="124.8" y="66.5">GND</text>
<text x="445.6" y="68">U2</text>
<text x="399.7" y="77.9">3v3</text>
<text x="186.6" y="82">U1</text>
<text x="407.5" y="79.4">R7</text>
<text x="395.9" y="90.6">3v3</text>
<text x="401.2" y="106.1">C4</text>
<text x="413.9" y="106.1">C3</text>
<text x="163.5" y="110.9">3v3</text>
<text x="184" y="121.3">R10</text>
<text x="383.9" y="128.7">GND</text>
<text x="389.5" y="138.9">3v3</text>
<text x="420.2" y="141.7">TF1</text>
<text x="264.2" y="155.7">U4</text>
<text x="369.4" y="151.8">C7</text>
<text x="383.4" y="151.8">C6</text>
<text x="186.7" y="162.1">R5</text>
<text x="186.7" y="171">R6</text>
<text x="246.4" y="172.3">C5</text>
<text x="257.8" y="172.3">R1</text>
<text x="266.2" y="171.5">VIN</text>
<text x="297.7" y="173.3">GND</text>
<text x="389" y="171.9">GND</text>
<text x="463.9" y="169.3">GND</text>
<text x="294.6" y="178.6">LED1</text>
<text x="68.9" y="188.4">GND</text>
<text x="246.9" y="189.8">GND</text>
<text x="275.3" y="187">R4</text>
<text x="206" y="202.6">GND</text>
<text x="281.8" y="202.1">Q2</text>
<text x="171.2" y="204.1">USB1</text>
<text x="311" y="205.2">CN1</text>
<text x="206.8" y="210.5">R3</text>
<text x="362.8" y="214">U5</text>
<text x="390.2" y="215.1">GND</text>
<text x="206.8" y="225.7">R2</text>
<text x="276.9" y="226.9">Q1</text>
<text x="287.5" y="225.3">GND</text>
<text x="392.1" y="222.7">3v3</text>
<text x="222.5" y="228">GND</text>
<text x="255.3" y="229.4">D1</text>
<text x="321.3" y="229.4">U3</text>
<text x="159.1" y="239.2">GND</text>
<text x="248.9" y="240.8">R8</text>
<text x="297.7" y="244.4">GND</text>
<text x="350.5" y="240.8">C1</text>
<text x="206.2" y="257.1">GND</text>
<text x="244.3" y="257.1">GND</text>
<text x="344.6" y="257.1">GND</text>
<text x="297.2" y="259.9">C2</text>
<text x="291.3" y="277.4">GND</text>
</g>
<g font-size="1.8">
<text x="440.1" y="34.9">-</text>
<text x="440.1" y="32.4">+</text>
<text x="185.4" y="44.1">1</text>
<text x="185.4" y="46.6">2</text>
<text x="187.5" y="45.4">PC15/CC2/T2C3_/T1ET_</text>
<text x="187.5" y="47.9">VDD</text>
<text x="254.4" y="42.3" transform="rotate(-90 254.4 42.3)">29</text>
<text x="255.4" y="46.9" transform="rotate(-90 255.4 46.9)">GND</text>
<text x="283.9" y="47.9">PC17/UDP/RTS1/TX4_/I2C_/RX4_/T1ET/PC10</text>
<text x="301.8" y="45.4">PC14/CC1/T1C3_/T2C2_</text>
<text x="323.8" y="46.6">27</text>
<text x="323.8" y="44.1">28</text>
<text x="185.4" y="49.2">3</text>
<text x="185.4" y="51.7">4</text>
<text x="187.5" y="50.4">PC0/TX2_/T2C4_/T1C1_/T2BK_/A10</text>
<text x="187.5" y="53">PC3/T1C4_/T2C3N_/T2C1N_/C1N0/A13</text>
<text x="283.6" y="50.4">PC16/UDM/T1C4/TX4_/I2C_/RX4_/CTS1/PC11</text>
<text x="285.5" y="53">PC18/DIO/TX3_/T2C1N_/T3C2_/I2C_/T1ET_</text>
<text x="323.8" y="51.7">25</text>
<text x="323.8" y="49.2">26</text>
<text x="185.4" y="54.3">5</text>
<text x="185.4" y="56.8">6</text>
<text x="185.4" y="59.3">7</text>
<text x="187.5" y="55.5">PA0/T2C1/CTS2/C1P1/A0</text>
<text x="187.5" y="58.1">PA1/RTS2/T2C2/C1O/O1N2/O2N2/A1</text>
<text x="287" y="55.5">PC19/DCK/T2C1_/T3C1_/I2C_/RX3_/C1P0</text>
<text x="304.8" y="58.1">PB12/T1C4_/T2C2N_</text>
<text x="323.8" y="59.3">22</text>
<text x="323.8" y="56.8">23</text>
<text x="323.8" y="54.3">24</text>
<text x="185.4" y="61.9">8</text>
<text x="185.4" y="64.4">9</text>
<text x="187.5" y="60.6">PA2/TX2/T2C3/O2O1/T2ET_/A2</text>
<text x="187.5" y="63.1">PA3/T2C4/O1O0/T3C1_/RX2/A3</text>
<text x="187.5" y="65.7">PA4/CS/O2O0/T3C2_/A4</text>
<text x="301.7" y="60.6">PB11/T1C3/T2C1N_/RX1</text>
<text x="304.5" y="65.7">PB9/T1C1/MCO/TX4_</text>
<text x="309.3" y="63.1">PB10/TX1/T1C2</text>
<text x="323.8" y="64.4">20</text>
<text x="323.8" y="61.9">21</text>
<text x="184.4" y="67">10</text>
<text x="184.4" y="69.5">11</text>
<text x="187.5" y="68.2">PA5/SCK/TX4_/O2N0/A5</text>
<text x="187.5" y="70.8">PA6/MISO/T3C1/T1BK_/O1N0/A6</text>
<text x="301.4" y="70.8">PB7/T1C2N/RTS3_/O2P2</text>
<text x="307.7" y="68.2">PB8/T1C3N/O1P1</text>
<text x="323.8" y="69.5">18</text>
<text x="323.8" y="67">19</text>
<text x="442.4" y="71.5" transform="rotate(-90 442.4 71.5)">16</text>
<text x="184.4" y="72">12</text>
<text x="184.4" y="74.6">13</text>
<text x="184.4" y="77.1">14</text>
<text x="187.5" y="73.3">PA7/MOSI/T3C2/T1C1N_/TX1_/O2P0/A7</text>
<text x="187.5" y="75.8">PB0/TX4/T1C2N_/O1P0/A8</text>
<text x="279" y="75.8">PB1/T1C3N_/RX4/O2N1/A9/PB5/O1O1/T3C2_/T1BK</text>
<text x="302.4" y="73.3">PB6/T1C1N/CTS3/O1N1</text>
<text x="323.8" y="77.1">15</text>
<text x="323.8" y="74.6">16</text>
<text x="323.8" y="72">17</text>
<text x="435.6" y="73.3">1</text>
<text x="435.6" y="75.8">2</text>
<text x="437.7" y="74.6">1</text>
<text x="437.7" y="77.1">2</text>
<text x="443.4" y="74" transform="rotate(-90 443.4 74)">16</text>
<text x="187.5" y="78.4">PB3/TX3/T2C3_/T2C3N_/O2P1</text>
<text x="291.7" y="78.4">PB4/T2C4_/T3C1_/T2BK_/RX3/O1P2</text>
<text x="435.6" y="78.4">3</text>
<text x="435.6" y="80.9">4</text>
<text x="435.6" y="83.5">5</text>
<text x="437.7" y="79.7">3</text>
<text x="437.7" y="82.2">4</text>
<text x="435.6" y="86">6</text>
<text x="435.6" y="88.5">7</text>
<text x="437.7" y="84.7">5</text>
<text x="437.7" y="87.3">6</text>
<text x="437.7" y="89.8">7</text>
<text x="435.6" y="91.1">8</text>
<text x="435.6" y="93.6">9</text>
<text x="437.7" y="92.4">8</text>
<text x="437.7" y="94.9">9</text>
<text x="434.6" y="96.2">10</text>
<text x="434.6" y="98.7">11</text>
<text x="434.6" y="101.2">12</text>
<text x="437.7" y="97.4">10</text>
<text x="437.7" y="100">11</text>
<text x="434.6" y="103.8">13</text>
<text x="434.6" y="106.3">14</text>
<text x="437.7" y="102.5">12</text>
<text x="437.7" y="105.1">13</text>
<text x="437.7" y="107.6">14</text>
<text x="194.4" y="113.9">1SW9</text>
<text x="200.5" y="113.9">2</text>
<text x="442.4" y="111.6" transform="rotate(-90 442.4 111.6)">15</text>
<text x="443.4" y="109.1" transform="rotate(-90 443.4 109.1)">15</text>
<text x="194.4" y="119">3</text>
<text x="200.5" y="119">4</text>
<text x="419.1" y="144.4">1</text>
<text x="419.1" y="147">2</text>
<text x="419.1" y="149.5">3</text>
<text x="421.2" y="145.7">DAT2</text>
<text x="421.2" y="148.2">CD/DAT3</text>
<text x="438.1" y="148.2">GND</text>
<text x="438.1" y="145.7">GND</text>
<text x="443.2" y="149.5">11</text>
<text x="443.2" y="147">12</text>
<text x="443.2" y="144.4">13</text>
<text x="419.1" y="152">4</text>
<text x="419.1" y="154.6">5</text>
<text x="421.2" y="150.8">CMD</text>
<text x="421.2" y="153.3">VDD</text>
<text x="421.2" y="155.9">CLK</text>
<text x="438.1" y="153.3">GND</text>
<text x="438.1" y="150.8">GND</text>
<text x="443.2" y="152">10</text>
<text x="263" y="158.5">4</text>
<text x="265.1" y="159.8">VCC</text>
<text x="277.4" y="159.8">BAT</text>
<text x="282.1" y="161.1">2</text>
<text x="282.1" y="158.5">3</text>
<text x="419.1" y="157.1">6</text>
<text x="419.1" y="159.7">7</text>
<text x="421.2" y="158.4">VSS</text>
<text x="421.2" y="160.9">DAT0</text>
<text x="263" y="163.6">5</text>
<text x="265.1" y="164.9">PROG</text>
<text x="275.6" y="164.9">CHRG</text>
<text x="276.9" y="162.3">GND</text>
<text x="282.1" y="163.6">1</text>
<text x="419.1" y="162.2">8</text>
<text x="421.2" y="163.5">DAT1</text>
<text x="435.4" y="163.5">SWTCH</text>
<text x="443.2" y="162.2">9</text>
<text x="307.8" y="202.5" transform="rotate(-90 307.8 202.5)">3</text>
<text x="170.2" y="209.4">2</text>
<text x="170.2" y="206.9">1</text>
<text x="171.7" y="207.9">EH</text>
<text x="178.9" y="208.2">GND</text>
<text x="184" y="209.4">B4A9</text>
<text x="184" y="206.9">B1A12</text>
<text x="303.5" y="209.2">1</text>
<text x="303.5" y="206.7">2</text>
<text x="305.6" y="207.9">2</text>
<text x="309" y="204.6" transform="rotate(-90 309 204.6)">3</text>
<text x="170.2" y="214.5">4</text>
<text x="170.2" y="212">3</text>
<text x="171.7" y="215.5">EH</text>
<text x="171.7" y="213">EH</text>
<text x="171.7" y="210.5">EH</text>
<text x="177.9" y="210.7">VBUS</text>
<text x="178.1" y="215.8">SBU1</text>
<text x="179.3" y="213.3">CC2</text>
<text x="184" y="214.5">A8</text>
<text x="184" y="212">B5</text>
<text x="305.6" y="210.5">1</text>
<text x="307.8" y="213.9" transform="rotate(-90 307.8 213.9)">4</text>
<text x="309" y="211.8" transform="rotate(-90 309 211.8)">4</text>
<text x="179.6" y="220.9">Dn1</text>
<text x="179.6" y="218.3">Dp2</text>
<text x="184" y="219.6">A7</text>
<text x="184" y="217.1">B6</text>
<text x="377.1" y="216.8">4</text>
<text x="377.1" y="219.4">5</text>
<text x="377.1" y="221.9">6</text>
<text x="179.6" y="226">Dn2</text>
<text x="179.6" y="223.4">Dp1</text>
<text x="184" y="227.2">A5</text>
<text x="184" y="224.7">B7</text>
<text x="184" y="222.1">A6</text>
<text x="362.4" y="223.9" transform="rotate(-90 362.4 223.9)">1</text>
<text x="370" y="223.9" transform="rotate(-90 370 223.9)">2</text>
<text x="372.5" y="223.9" transform="rotate(-90 372.5 223.9)">3</text>
<text x="377.1" y="224.4">7</text>
<text x="177.9" y="233.6">VBUS</text>
<text x="178.1" y="231">SBU2</text>
<text x="179.3" y="228.5">CC1</text>
<text x="184" y="232.3">A4B9</text>
<text x="184" y="229.8">B8</text>
<text x="320.1" y="232.2">1</text>
<text x="322.2" y="233.5">VIN</text>
<text x="329.2" y="233.5">OUT</text>
<text x="334.1" y="232.2">5</text>
<text x="178.9" y="236.1">GND</text>
<text x="184" y="234.8">A1B12</text>
<text x="320.1" y="237.3">3</text>
<text x="320.1" y="234.7">2</text>
<text x="322.2" y="238.5">EN</text>
<text x="322.2" y="236">GND</text>
<text x="330.4" y="238.5">NC</text>
<text x="334.1" y="237.3">4</text>
</g>
<g font-size="1.8" fill="#999">
<text x="7.5" y="47.7">H1</text>
<text x="9.6" y="51.7">10</text>
<text x="12.7" y="53">9</text>
<text x="12.7" y="50.4">10</text>
<text x="10.6" y="59.3">7</text>
<text x="10.6" y="56.8">8</text>
<text x="10.6" y="54.3">9</text>
<text x="12.7" y="58.1">7</text>
<text x="12.7" y="55.5">8</text>
<text x="10.6" y="64.4">5</text>
<text x="10.6" y="61.9">6</text>
<text x="12.7" y="65.7">4</text>
<text x="12.7" y="63.1">5</text>
<text x="12.7" y="60.6">6</text>
<text x="10.6" y="69.5">3</text>
<text x="10.6" y="67">4</text>
<text x="12.7" y="70.8">2</text>
<text x="12.7" y="68.2">3</text>
<text x="10.6" y="74.6">1</text>
<text x="10.6" y="72">2</text>
<text x="12.7" y="73.3">1</text>
<text x="7.5" y="78.2">PZ254V-11-10P</text>
</g>
<g font-size="1.6" fill="#000080">
<text x="397.4" y="19.7">LED2</text>
<text x="16.4" y="130.2">SW2</text>
<text x="3.7" y="146.7">SW1</text>
<text x="29.1" y="146.7">SW3</text>
<text x="118" y="146.7">SW8</text>
<text x="105.3" y="159.4">SW7</text>
<text x="16.4" y="167.1">SW4</text>
<text x="54.5" y="172.1">SW5</text>
<text x="79.9" y="172.1">SW6</text>
</g>
<g font-size="1.6" fill="#00f">
<text x="16.4" y="137.8">ES411X-10XX-45X-16-B</text>
<text x="3.7" y="154.4">ES411X-10XX-45X-16-B</text>
<text x="29.1" y="154.4">ES411X-10XX-45X-16-B</text>
<text x="118" y="154.4">ES411X-10XX-45X-16-B</text>
<text x="105.3" y="167.1">ES411X-10XX-45X-16-B</text>
<text x="16.4" y="174.7">ES411X-10XX-45X-16-B</text>
<text x="54.5" y="179.8">ES411X-10XX-45X-16-B</text>
<text x="79.9" y="179.8">ES411X-10XX-45X-16-B</text>
</g>
</svg>
